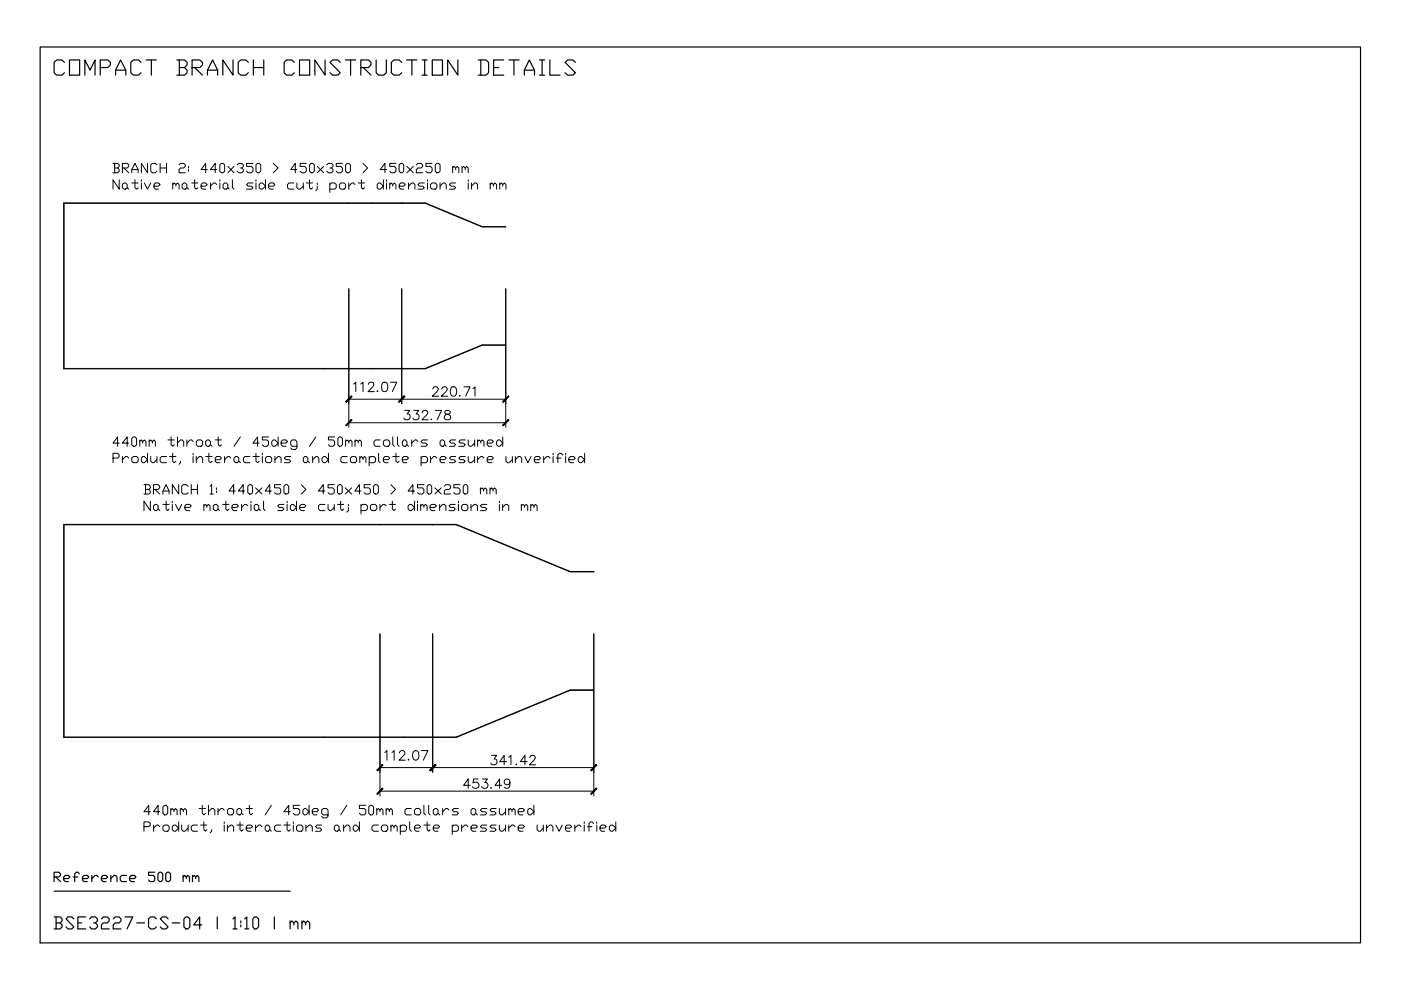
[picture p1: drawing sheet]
<svg xmlns="http://www.w3.org/2000/svg" width="297mm" height="210mm" viewBox="0 0 297 210" stroke-linecap="round" stroke-linejoin="round" font-family="sans-serif">
<!-- layer: NOTES -->
<g fill="none" stroke="#000" stroke-width=".21">
<path d="M25.3 38.1v2l-1.3-2v2M26.3 38.8h.3l.4 .3v.7l-.4 .3h-.3l-.3-.3v-.7zM27 39.8l.3 .3M28.6 38.1v1.7l.4 .3 .3-.3M30 38.8v1.3M30.6 38.8l.7 1.3 .7-1.3M32.6 39.5h1l.4-.4-.4-.3h-.7l-.3 .3v.7l.3 .3h.7M36.6 39.1l.4-.3 .3 .3v.4M36.6 38.8v1.3M37.3 39.1l.3-.3 .4 .3v1M38.9 38.8h.4l.3 .3v.7l-.3 .3h-.4l-.3-.3v-.7zM39.6 39.8l.4 .3"/>
<path d="M41.3 38.1v1.7l.3 .3 .4-.3M42.6 39.5h1l.3-.4-.3-.3h-.6l-.4 .3v.7l.4 .3h.6M44.6 38.8v1.3M45.9 39.1l-.3-.3h-.3l-.7 .7M46.6 38.8v1.3M47.6 38.8h.4l.3 .3v.7l-.3 .3h-.4l-.3-.3v-.7zM48.3 39.8l.3 .3M49.3 38.1v1.7l.3 .3M53.6 38.8h-1l-.3 .3 .3 .4h.7l.3 .3-.3 .3h-1M54.3 38.8v1.3M55.3 38.8h.3l.7 .7-.7 .6h-.3l-.4-.3v-.7zM56.3 38.1v2"/>
<path d="M56.9 39.5h1.1l.3-.4-.3-.3h-.7l-.4 .3v.7l.4 .3h.7M62.3 38.8h-1l-.3 .3v.7l.3 .3h1M62.9 38.8v1l.4 .3h.3l.7-.6M64.3 38.8v1.3M65.6 38.1v1.7l.4 .3 .3-.3M67.3 39.5v.6l-.3 .3M69.9 39.1l.4-.3h.7l.3 .3v.7l-.3 .3h-1.1M69.9 38.8v2M72.3 38.8h.6l.4 .3v.7l-.4 .3h-.6l-.3-.3v-.7zM74 38.8v1.3M75.3 39.1l-.4-.3h-.3l-.6 .7M76.6 38.1v1.7l.4 .3 .3-.3"/>
<path d="M80.3 38.8h.3l.7 .7-.7 .6h-.3l-.3-.3v-.7zM81.3 38.1v2M82 38.8v1.3M82.6 39.1l.3-.3 .4 .3v.4M82.6 38.8v1.3M83.3 39.1l.3-.3 .3 .3v1M84.6 39.5h1l.3-.4-.3-.3h-.6l-.4 .3v.7l.4 .3h.6M86.6 39.5l.7-.7h.3l.4 .3v1M86.6 38.8v1.3M90 38.8h-1.1l-.3 .3 .3 .4h.7l.4 .3-.4 .3h-1M90.6 38.8v1.3M91.6 38.8h.7l.3 .3v.7l-.3 .3h-.7l-.3-.3v-.7z"/>
<path d="M93.3 39.5l.6-.7h.4l.3 .3v1M93.3 38.8v1.3M96.6 38.8h-1l-.3 .3 .3 .4h.7l.3 .3-.3 .3h-1M99.3 38.8v1.3M99.9 39.5l.7-.7h.4l.3 .3v1M99.9 38.8v1.3M103.9 39.1l.4-.3 .3 .3v.4M103.9 38.8v1.3M104.6 39.1l.3-.3 .4 .3v1M106 39.1l.3-.3 .3 .3v.4M106 38.8v1.3M106.6 39.1l.3-.3 .4 .3v1"/>
<path d="M24 97.1h.9l.4-.3v-.4l-.4-.3h-.9v2M25.3 94h-1.3l.9-1.4v2M26 96.8v1.3M27.3 94h-1.3l1-1.4v2M27.3 97.1l-.3-.3h-.4l-.6 .7M27.9 92.9l.4-.3h.3l.4 .3v1.4l-.4 .3h-.3l-.4-.3zM28.3 96.8h.7l.3 .3v.7l-.3 .3h-.7l-.4-.3v-.7zM29.6 93.6l.4-.3 .3 .3v.4M29.6 93.3v1.3M30.3 93.6l.3-.3 .3 .3v1M30.3 96.8h.3l.7 .7-.7 .6h-.3l-.3-.3v-.7zM31.3 96.1v2"/>
<path d="M31.6 93.6l.4-.3 .3 .3v.4M31.6 93.3v1.3M32 96.8v1l.3 .3h.3l.7-.6M32.3 93.6l.3-.3 .3 .3v1M33.3 96.8v1.3M35.3 96.8h-1l-.3 .3v.7l.3 .3h1M35.6 93.3h1.4M35.9 96.8h1.4M36.3 92.6v1.7l.3 .3 .4-.3M36.6 96.1v1.7l.4 .3 .3-.3M37.6 94l.7-.7h.3l.3 .3v1M37.6 92.6v2"/>
<path d="M38.3 97.8v.3l-.3 .3M39.6 93.3v1.3M40.9 93.6l-.3-.3h-.3l-.7 .7M40.9 96.1v.3M40.9 96.8v1.3M41.6 93.6l.4-.3h.6l.4 .3v.7l-.4 .3h-.6l-.4-.3zM41.6 97.5l.7-.7h.3l.4 .3v1M41.6 96.8v1.3M43.6 93.6l.3-.3h.4l.3 .3v.7l-.3 .3h-.4l-.3-.3zM43.6 96.8h1.4M44.3 96.1v1.7l.3 .3 .4-.3M44.6 94.3l.4 .3"/>
<path d="M45.6 97.5h1l.3-.4-.3-.3h-.7l-.3 .3v.7l.3 .3h.7M45.6 93.3h1.3M46.3 92.6v1.7l.3 .3 .3-.3M47.6 96.8v1.3M48.9 97.1l-.3-.3h-.3l-.7 .7M49.6 97.1l.4-.3h.3l.3 .3v.7l-.3 .3h-.3l-.4-.3zM50.6 97.8l.4 .3M51 92.6l-1.4 2M53 96.8h-1.1l-.3 .3v.7l.3 .3h1.1M53.6 96.8h1.3M54.3 96.1v1.7l.3 .3 .3-.3M54.9 94h-1.3l1-1.4v2"/>
<path d="M55.6 96.1v.3M55.6 96.8v1.3M56.6 96.8h.7l.3 .3v.7l-.3 .3h-.7l-.3-.3v-.7zM56.9 92.6h-1.3v.7h1l.3 .3v.7l-.3 .3h-.6l-.4-.3M57.6 93.6l.4-.3h.3l.7 .7-.7 .6h-.3l-.4-.3zM58.3 97.5l.7-.7h.3l.3 .3v1M58.3 96.8v1.3M59 92.6v2M59.6 94h1l.4-.4-.4-.3h-.7l-.3 .3v.7l.3 .3h.7M61.6 96.8h-1l-.3 .3 .3 .4h.7l.3 .3-.3 .3h-1M62.9 94.6h-1l-.3-.3v-.7l.3-.3h.7l.3 .3v1.4l-.3 .3h-.7l-.3-.3M64.6 96.8h.3l.4 .3v.7l-.4 .3h-.3l-.3-.3v-.7z"/>
<path d="M65.3 97.8l.3 .3M66.3 97.5l.7-.7h.3l.3 .3v1M66.3 96.8v1.3M67 92.6l-1.4 2M68.3 97.1l.3-.3h.4l.6 .7-.6 .6h-.4l-.3-.3zM69.6 96.1v2M71 92.6h-1.4v.7h1l.4 .3v.7l-.4 .3h-.7l-.3-.3M71.6 92.9l.4-.3h.3l.3 .3v1.4l-.3 .3h-.3l-.4-.3zM73.3 93.6l.3-.3 .4 .3v.4M73.3 93.3v1.3M73.6 96.8h-1l-.3 .3v.7l.3 .3h1M74 93.6l.3-.3 .3 .3v1"/>
<path d="M74.3 97.1l.3-.3h.7l.3 .3v.7l-.3 .3h-.7l-.3-.3zM75.3 93.6l.3-.3 .3 .3v.4M75.3 93.3v1.3M75.9 93.6l.4-.3 .3 .3v1M76.3 97.1l.3-.3 .4 .3v.4M76.3 96.8v1.3M77 97.1l.3-.3 .3 .3v1M78.3 97.1l.3-.3h.7l.3 .3v.7l-.3 .3h-1M78.3 96.8v2M80.3 96.1v1.7l.3 .3M80.6 93.3h-1l-.3 .3v.7l.3 .3h1M81.3 93.6l.3-.3h.7l.3 .3v.7l-.3 .3h-.7l-.3-.3z"/>
<path d="M81.3 97.5h1l.3-.4-.3-.3h-.7l-.3 .3v.7l.3 .3h.7M83.3 92.6v1.7l.3 .3M83.3 96.8h1.3M83.9 96.1v1.7l.4 .3 .3-.3M84.3 92.6v1.7l.3 .3M85.3 97.5h1l.3-.4-.3-.3h-.7l-.3 .3v.7l.3 .3h.7M85.6 93.3h.3l.4 .3v.7l-.4 .3h-.3l-.3-.3v-.7zM86.3 94.3l.3 .3M87.3 93.3v1.3M88.6 93.6l-.3-.3h-.3l-.7 .7M89.3 97.1l.3-.3h.7l.3 .3v.7l-.3 .3h-1M89.3 96.8v2"/>
<path d="M90.6 93.3h-1l-.3 .3 .3 .4h.7l.3 .3-.3 .3h-1M91.3 96.8v1.3M92.6 97.1l-.3-.3h-.4l-.6 .7M93.3 97.5h1l.3-.4-.3-.3h-.7l-.3 .3v.7l.3 .3h.7M93.6 93.3h.3l.4 .3v.7l-.4 .3h-.3l-.3-.3v-.7zM94.3 94.3l.3 .3M96.6 93.3h-1l-.3 .3 .3 .4h.7l.3 .3-.3 .3h-1M96.6 96.8h-1l-.3 .3 .3 .4h.7l.3 .3-.3 .3h-1M98.6 93.3h-1l-.3 .3 .3 .4h.7l.3 .3-.3 .3h-1M98.6 96.8h-1l-.3 .3 .3 .4h.7l.3 .3-.3 .3h-1M99.3 93.3v1l.3 .3h.3l.7-.6M99.3 96.8v1l.3 .3h.3l.7-.6"/>
<path d="M100.6 93.3v1.3M100.6 96.8v1.3M101.3 93.6l.3-.3 .3 .3v.4M101.3 93.3v1.3M101.3 96.8v1.3M101.9 93.6l.4-.3 .3 .3v1M102.6 97.1l-.3-.3h-.4l-.6 .7M103.3 94h1l.3-.4-.3-.3h-.7l-.3 .3v.7l.3 .3h.7M103.3 97.5h1l.3-.4-.3-.3h-.7l-.3 .3v.7l.3 .3h.7M105.3 93.6l.3-.3h.4l.6 .7-.6 .6h-.4l-.3-.3zM106.6 92.6v2M107.3 96.8v1l.3 .3h.3l.7-.6"/>
<path d="M108.6 96.8v1.3M109.3 97.5l.6-.7h.4l.3 .3v1M109.3 96.8v1.3M111.3 96.8l.6 1.3 .7-1.3M113.3 97.5h1l.3-.4-.3-.3h-.7l-.3 .3v.7l.3 .3h.7M115.3 96.8v1.3M116.6 97.1l-.3-.3h-.3l-.7 .7M117.3 96.1v.3M117.3 96.8v1.3M117.9 97.1h1.1M119.3 96.4l-.3-.3h-.4l-.3 .3v1.7M119.9 96.1v.3"/>
<path d="M119.9 96.8v1.3M120.6 97.5h1l.4-.4-.4-.3h-.7l-.3 .3v.7l.3 .3h.7M122.6 97.1l.3-.3h.4l.7 .7-.7 .6h-.4l-.3-.3zM124 96.1v2M31.9 106.3v2l-1.4-2v2M32.6 107.2l.3-.3h.3l.3 .3v.7l-.3 .4h-.3l-.3-.4zM33.5 107.9l.4 .4M35.2 106.3v1.6l.4 .4 .3-.4M36.5 106.9v1.4M37.2 106.9l.7 1.4 .6-1.4M39.2 107.6h1l.4-.4-.4-.3h-.7l-.3 .3v.7l.3 .4h.7M43.2 107.2l.4-.3 .3 .3v.4"/>
<path d="M43.2 106.9v1.4M43.9 107.2l.3-.3 .3 .3v1.1M45.2 107.2l.4-.3h.3l.3 .3v.7l-.3 .4h-.3l-.4-.4zM46.2 107.9l.3 .4M47.9 106.3v1.6l.3 .4 .4-.4M49.2 107.6h1l.3-.4-.3-.3h-.7l-.3 .3v.7l.3 .4h.7M51.2 106.9v1.4M52.5 107.2l-.3-.3h-.3l-.7 .7M53.2 106.9v1.4M53.9 107.2l.3-.3h.3l.4 .3v.7l-.4 .4h-.3l-.3-.4zM54.9 107.9l.3 .4M55.9 106.3v1.6l.3 .4"/>
<path d="M60.2 106.9h-1l-.3 .3 .3 .4h.7l.3 .3-.3 .4h-1M60.9 106.9v1.4M61.6 107.2l.3-.3h.3l.7 .7-.7 .7h-.3l-.3-.4zM62.9 106.3v2M63.5 107.6h1.1l.3-.4-.3-.3h-.7l-.4 .3v.7l.4 .4h.7M68.9 106.9h-1l-.4 .3v.7l.4 .4h1M69.6 106.9v1l.3 .4h.3l.7-.7M70.9 106.9v1.4M72.2 106.3v1.6l.4 .4 .3-.4M73.9 107.6v.7l-.4 .3M76.5 107.2l.4-.3h.7l.3 .3v.7l-.3 .4h-1.1M76.5 106.9v2"/>
<path d="M78.5 107.2l.4-.3h.6l.4 .3v.7l-.4 .4h-.6l-.4-.4zM80.6 106.9v1.4M81.9 107.2l-.4-.3h-.3l-.6 .7M83.2 106.3v1.6l.3 .4 .4-.4M86.5 107.2l.4-.3h.3l.7 .7-.7 .7h-.3l-.4-.4zM87.9 106.3v2M88.5 106.9v1.4M89.2 107.2l.3-.3 .4 .3v.4M89.2 106.9v1.4M89.9 107.2l.3-.3 .4 .3v1.1M91.2 107.6h1l.3-.4-.3-.3h-.7l-.3 .3v.7l.3 .4h.7M93.2 107.6l.7-.7h.3l.3 .3v1.1"/>
<path d="M93.2 106.9v1.4M96.5 106.9h-1l-.3 .3 .3 .4h.7l.3 .3-.3 .4h-1M97.2 106.9v1.4M97.9 107.2l.3-.3h.7l.3 .3v.7l-.3 .4h-.7l-.3-.4zM99.9 107.6l.6-.7h.4l.3 .3v1.1M99.9 106.9v1.4M103.2 106.9h-1l-.3 .3 .3 .4h.7l.3 .3-.3 .4h-1M105.9 106.9v1.4M106.6 107.6l.6-.7h.3l.4 .3v1.1M106.6 106.9v1.4M110.5 107.2l.4-.3 .3 .3v.4M110.5 106.9v1.4"/>
<path d="M111.2 107.2l.3-.3 .4 .3v1.1M112.5 107.2l.4-.3 .3 .3v.4M112.5 106.9v1.4M113.2 107.2l.3-.3 .4 .3v1.1M30.5 175.3h1l.4-.4v-.3l-.4-.3h-1v1.9M31.9 172.1h-1.4l1-1.4v2.1M32.6 174.9v1.3M33.9 172.1h-1.3l.9-1.4v2.1M33.9 175.3l-.4-.4h-.3l-.6 .7M34.5 171.1l.4-.4h.3l.4 .4v1.3l-.4 .4h-.3l-.4-.4zM34.5 175.3l.4-.4h.7l.3 .4v.6l-.3 .3h-.7l-.4-.3zM36.2 171.8l.3-.4 .4 .4v.3"/>
<path d="M36.2 171.4v1.4M36.5 175.3l.4-.4h.3l.7 .7-.7 .6h-.3l-.4-.3zM36.9 171.8l.3-.4 .3 .4v1M37.9 174.3v1.9M38.2 171.8l.3-.4 .4 .4v.3M38.2 171.4v1.4M38.5 174.9v1l.4 .3h.3l.7-.6M38.9 171.8l.3-.4 .3 .4v1M39.9 174.9v1.3M41.9 174.9h-1l-.3 .4v.6l.3 .3h1M42.2 171.4h1.4M42.5 174.9h1.4"/>
<path d="M42.9 170.7v1.7l.3 .4 .4-.4M43.2 174.3v1.6l.4 .3 .3-.3M44.2 172.1l.7-.7h.3l.4 .4v1M44.2 170.7v2.1M44.9 175.9v.3l-.4 .4M46.2 171.4v1.4M47.5 171.8l-.3-.4h-.3l-.7 .7M47.5 174.3v.3M47.5 174.9v1.3M48.2 171.8l.4-.4h.6l.3 .4v.6l-.3 .4h-.6l-.4-.4zM48.2 175.6l.7-.7h.3l.3 .4v.9M48.2 174.9v1.3"/>
<path d="M50.2 171.8l.3-.4h.4l.3 .4v.6l-.3 .4h-.4l-.3-.4zM50.2 174.9h1.4M50.9 174.3v1.6l.3 .3 .4-.3M51.2 172.4l.4 .4M52.2 175.6h1l.4-.3-.4-.4h-.7l-.3 .4v.6l.3 .3h.7M52.2 171.4h1.4M52.9 170.7v1.7l.3 .4 .4-.4M54.2 174.9v1.3M55.5 175.3l-.3-.4h-.3l-.7 .7M56.2 175.3l.4-.4h.3l.3 .4v.6l-.3 .3h-.3l-.4-.3zM57.2 175.9l.3 .3M57.5 170.7l-1.3 2.1"/>
<path d="M59.5 174.9h-1l-.3 .4v.6l.3 .3h1M60.2 174.9h1.4M60.9 174.3v1.6l.3 .3 .4-.3M61.6 172.1h-1.4l1-1.4v2.1M62.2 174.3v.3M62.2 174.9v1.3M62.9 175.3l.3-.4h.7l.3 .4v.6l-.3 .3h-.7l-.3-.3zM63.5 170.7h-1.3v.7h1l.3 .4v.6l-.3 .4h-.7l-.3-.4M64.2 171.8l.4-.4h.3l.6 .7-.6 .7h-.3l-.4-.4zM64.9 175.6l.6-.7h.4l.3 .4v.9M64.9 174.9v1.3M65.5 170.7v2.1"/>
<path d="M66.2 172.1h1l.3-.3-.3-.4h-.7l-.3 .4v.6l.3 .4h.7M68.2 174.9h-1l-.3 .4 .3 .3h.7l.3 .3-.3 .3h-1M69.6 172.8h-1.1l-.3-.4v-.6l.3-.4h.7l.4 .4v1.3l-.4 .3h-.7l-.3-.3M70.9 175.3l.3-.4h.3l.4 .4v.6l-.4 .3h-.3l-.3-.3zM71.9 175.9l.3 .3M72.9 175.6l.6-.7h.4l.3 .4v.9M72.9 174.9v1.3M73.5 170.7l-1.3 2.1M74.9 175.3l.3-.4h.3l.7 .7-.7 .6h-.3l-.3-.3zM76.2 174.3v1.9M77.6 170.7h-1.4v.7h1l.4 .4v.6l-.4 .4h-.7l-.3-.4M78.2 171.1l.3-.4h.4l.3 .4v1.3l-.3 .4h-.4l-.3-.4z"/>
<path d="M79.9 171.8l.3-.4 .4 .4v.3M79.9 171.4v1.4M80.2 174.9h-1l-.3 .4v.6l.3 .3h1M80.6 171.8l.3-.4 .3 .4v1M80.9 175.3l.3-.4h.7l.3 .4v.6l-.3 .3h-.7l-.3-.3zM81.9 171.8l.3-.4 .3 .4v.3M81.9 171.4v1.4M82.5 171.8l.4-.4 .3 .4v1M82.9 175.3l.3-.4 .3 .4v.3M82.9 174.9v1.3M83.5 175.3l.4-.4 .3 .4v.9M84.9 175.3l.3-.4h.7l.3 .4v.6l-.3 .3h-1"/>
<path d="M84.9 174.9v2M86.9 174.3v1.6l.3 .3M87.2 171.4h-1l-.3 .4v.6l.3 .4h1M87.9 171.8l.3-.4h.7l.3 .4v.6l-.3 .4h-.7l-.3-.4zM87.9 175.6h1l.3-.3-.3-.4h-.7l-.3 .4v.6l.3 .3h.7M89.9 170.7v1.7l.3 .4M89.9 174.9h1.3M90.6 174.3v1.6l.3 .3 .3-.3M90.9 170.7v1.7l.3 .4M91.9 171.8l.3-.4h.3l.4 .4v.6l-.4 .4h-.3l-.3-.4zM91.9 175.6h1l.3-.3-.3-.4h-.7l-.3 .4v.6l.3 .3h.7M92.9 172.4l.3 .4"/>
<path d="M93.9 171.4v1.4M95.2 171.8l-.3-.4h-.4l-.6 .7M95.9 175.3l.3-.4h.7l.3 .4v.6l-.3 .3h-1M95.9 174.9v2M97.2 171.4h-1l-.3 .4 .3 .3h.7l.3 .3-.3 .4h-1M97.9 174.9v1.3M99.2 175.3l-.3-.4h-.3l-.7 .7M99.9 171.8l.3-.4h.3l.4 .4v.6l-.4 .4h-.3l-.3-.4zM99.9 175.6h1l.3-.3-.3-.4h-.7l-.3 .4v.6l.3 .3h.7M100.9 172.4l.3 .4M103.2 171.4h-1l-.3 .4 .3 .3h.7l.3 .3-.3 .4h-1M103.2 174.9h-1l-.3 .4 .3 .3h.7l.3 .3-.3 .3h-1"/>
<path d="M105.2 171.4h-1l-.3 .4 .3 .3h.7l.3 .3-.3 .4h-1M105.2 174.9h-1l-.3 .4 .3 .3h.7l.3 .3-.3 .3h-1M105.9 171.4v1l.3 .4h.4l.6-.7M105.9 174.9v1l.3 .3h.4l.6-.6M107.2 171.4v1.4M107.2 174.9v1.3M107.9 171.8l.3-.4 .3 .4v.3M107.9 171.4v1.4M107.9 174.9v1.3M108.5 171.8l.4-.4 .3 .4v1M109.2 175.3l-.3-.4h-.4l-.6 .7M109.9 172.1h1l.3-.3-.3-.4h-.7l-.3 .4v.6l.3 .4h.7"/>
<path d="M109.9 175.6h1l.3-.3-.3-.4h-.7l-.3 .4v.6l.3 .3h.7M112.2 171.4h.3l.7 .7-.7 .7h-.3l-.3-.4v-.6zM113.2 170.7v2.1M113.9 174.9v1l.3 .3h.4l.6-.6M115.2 174.9v1.3M115.9 175.6l.6-.7h.4l.3 .4v.9M115.9 174.9v1.3M117.9 174.9l.6 1.3 .7-1.3M119.9 175.6h1l.3-.3-.3-.4h-.7l-.3 .4v.6l.3 .3h.7M121.9 174.9v1.3M123.2 175.3l-.3-.4h-.3l-.7 .7M123.9 174.3v.3"/>
<path d="M123.9 174.9v1.3M124.5 175.3h1M125.9 174.6l-.4-.3h-.3l-.3 .3v1.6M126.5 174.3v.3M126.5 174.9v1.3M127.2 175.6h1l.3-.3-.3-.4h-.6l-.4 .4v.6l.4 .3h.6M129.2 175.3l.3-.4h.4l.7 .7-.7 .6h-.4l-.3-.3zM130.6 174.3v1.9"/>
</g>
<!-- layer: MATERIAL -->
<g fill="none" stroke="#000" stroke-width=".21">
<path d="M74 43.1l-60.5-.1v35.2h60.5M74 43.1h-60.4v35h60.4M74 43.1h11.2M85.2 43h5l12 5.1h5h-5l-12-5zM74 78.1v.1M74 78.2h11.2M74 78.1h11.2M85.2 78.1v.1M85.2 78.1h5l12-5h5l-5 .1-12 5h-5M80.6 111.3l-67.1-.1v45.2h67.1M80.6 111.3h-67v45h67M80.6 111.3h11.1"/>
<path d="M91.7 111.2h5l24.2 10 5 .1h-5l-24.2-10zM80.6 156.3v.1M80.6 156.4h11.1M80.6 156.3h11.1M91.7 156.3v.1M91.7 156.3h5l24.2-10h5l-5 .1-24.2 10h-5"/>
</g>
<!-- layer: ANNOTATION -->
<g fill="none" stroke="#000" stroke-width=".21">
<path d="M74 61.2v29.4M85.2 61.2v24.4M107.2 61.2v29.4M74 84.6h33.2M74 89.6h33.2M75 81.4l.4-.4v2M76.5 81.4l.5-.4v2M78.1 81.5l.4-.5 .7 .2a.66 .66 0 0 1-.2 .9l-1 .9h1.4M80 82.8l-.1 .1h.2M81.2 81.1a.68 .68 0 0 1 .9 .3 1.32 1.32 0 0 1-.4 1.6h-.3a1.08 1.08 0 0 1-.4-1.6zM82.8 81h1.3l-.9 2M91.8 82.5l.1-.4h.8a.42 .42 0 0 1 .1 .7l-1.1 1.2h1.3"/>
<path d="M93.7 82.5l.2-.4h.7a.42 .42 0 0 1 .1 .7l-1.1 1.2h1.3M95.8 82.1a.69 .69 0 0 1 .9 .3 1.66 1.66 0 0 1-.2 1.5 .64 .64 0 0 1-.9-.3 1.5 1.5 0 0 1 .2-1.5zM97.5 83.8l-.1 .1h.2M98.3 82h1.4l-1 2M100.2 82.4l.5-.4v2M80.6 134.4v34.4M91.7 134.4v29.4M125.9 134.4v34.4M80.6 162.7h45.3M80.6 167.7h45.3"/>
</g>
<g fill="#000" stroke="#000" stroke-width=".21">
<path d="M74.5 84l-1.1 1.3 1.2-1.2zM73.3 85.1l1.2-1.1-1.1 1.3z"/>
<path d="M74.5 89l-1.1 1.3 1.2-1.2zM73.3 90.1l1.2-1.1-1.1 1.3z"/>
<path d="M84.5 85.1l.1 .2 1.1-1.3zM85.7 84l.1 .1-1.2 1.2z"/>
<path d="M85.7 84l-1.1 1.3 1.2-1.2zM85.7 84l-1.1 1.3-.1-.2z"/>
<path d="M106.6 85.1l.1 .2 1.1-1.3zM107.8 84l.1 .1-1.2 1.2z"/>
<path d="M106.6 90.1l.1 .2 1.1-1.3zM107.8 89l.1 .1-1.2 1.2z"/>
<path d="M81.1 167.1l-1.1 1.3 1.2-1.2zM81.1 167.1l-1.1 1.3-.1-.1z"/>
<path d="M125.2 163.3l.1 .1 1.1-1.3zM126.4 162.1l.1 .1-1.2 1.2z"/>
<path d="M125.2 168.3l.1 .1 1.1-1.3zM126.4 167.1l.1 .1-1.2 1.2z"/>
</g>
<!-- layer: BSA_DOC_FRAME -->
<path d="M8.5 10h280v189.9h-280z" fill="none" stroke="#000" stroke-width=".25"/>
<!-- layer: BSA_DOC_REFERENCE -->
<path d="M11.5 188.9h50" fill="none" stroke="#000" stroke-width=".25"/>
<text font-size="6.6" x="10.2" y="17.3">COMPACT BRANCH CONSTRUCTION DETAILS</text>
<text font-size="5.7" x="10.2" y="198.3">BSE3227-CS-04 | 1:10 | mm</text>
<g font-size="5.3">
<text x="84.3" y="90.3">332.78</text>
<text x="102.7" y="163.3">341.42</text>
</g>
<g font-size="4.9">
<text x="22.6" y="37.7">BRANCH 2: 440x350 &gt; 450x350 &gt; 450x250 mm</text>
<text x="29.3" y="105.8">BRANCH 1: 440x450 &gt; 450x450 &gt; 450x250 mm</text>
<text x="80.4" y="162.3">112.07</text>
<text x="97" y="168.3">453.49</text>
<text x="10.2" y="188">Reference 500 mm</text>
</g>
</svg>
